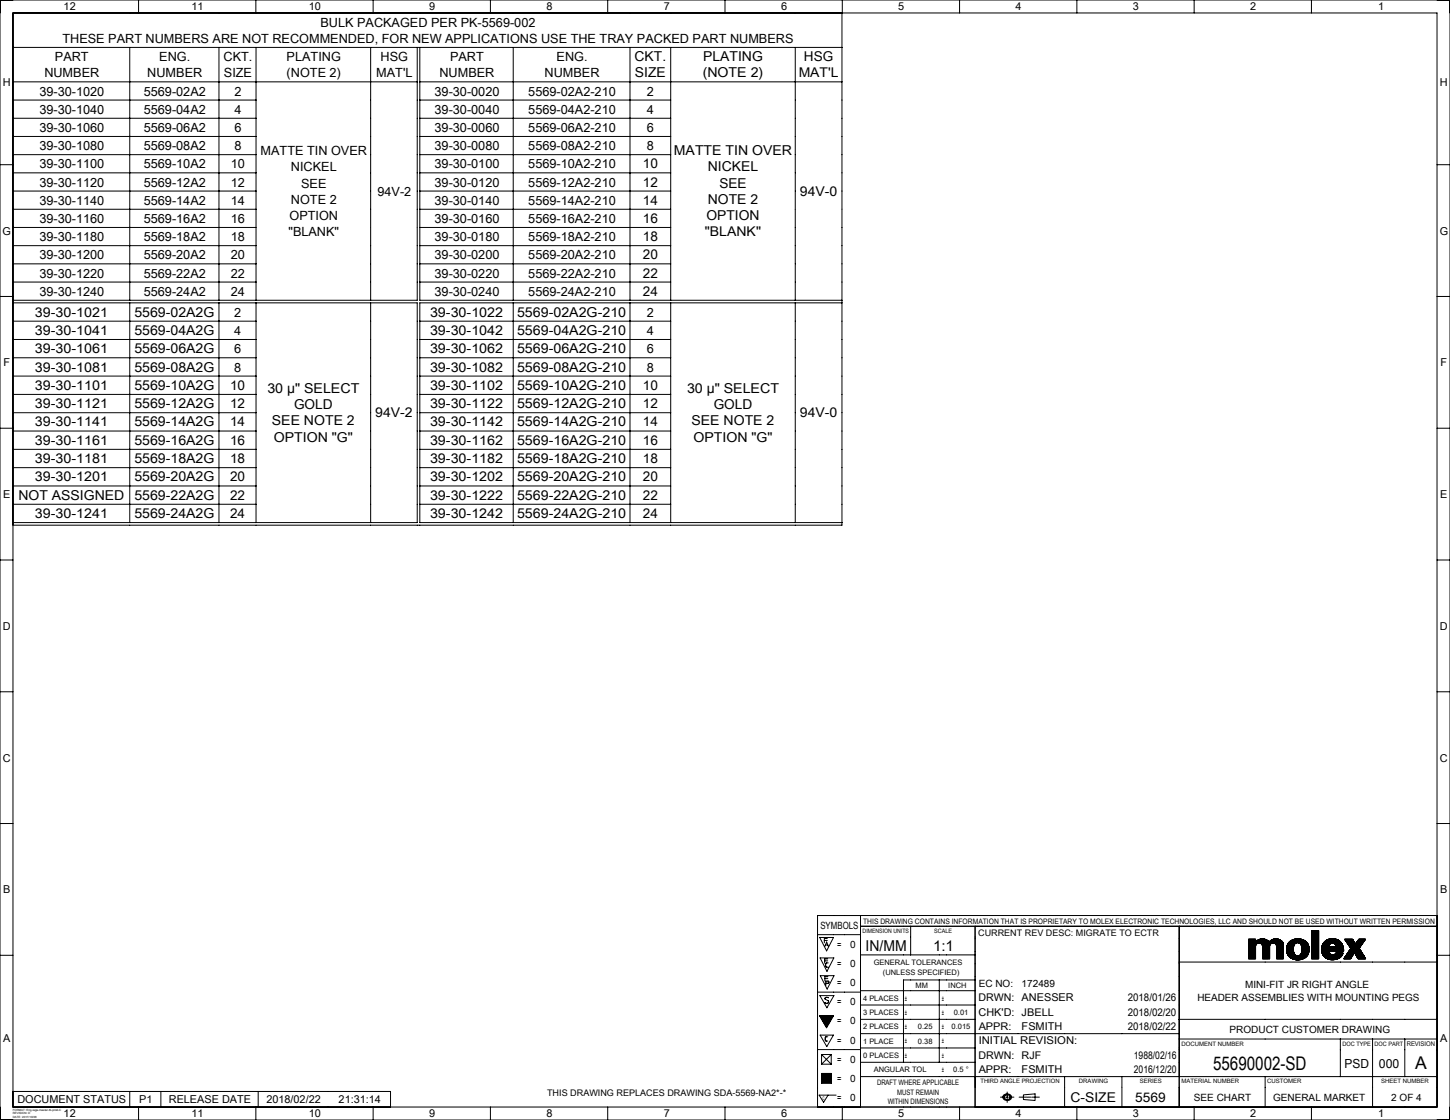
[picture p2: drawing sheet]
<svg xmlns="http://www.w3.org/2000/svg" width="559mm" height="432mm" viewBox="0 0 559 432" stroke-linecap="round" stroke-linejoin="round" font-family="sans-serif">
<g fill="none" stroke="#000" stroke-width=".39">
<path d="M0 0h558.8v431.8h-558.8zM5 5h548.8v421.8h-548.8zM5 18.3h319.5M50 18.3v97.5M53.4 0v5M84.4 18.3v97.5M98.6 0v5M98.7 18.3v97.5M142.8 18.3v97.5M143.8 0v5M160.8 18.3v97.5h-155.8M161.8 18.3v97.5h162.7"/>
<path d="M189 0v5M197.8 18.3v97.5M234.2 0v5M242.8 18.3v97.5M258.5 18.3v97.5M279.4 0v5M306.5 18.3v97.5M324.5 5v197.5h-319.5M324.6 0v5M369.8 0v5M415 0v5M460.2 0v5"/>
<path d="M505.4 0v5M5 31.6h155.8M5 38.6h93.7M161.8 31.6h162.7M161.8 38.6h96.7M5 45.6h93.7M5 52.6h93.7M5 59.6h93.7M161.8 45.6h96.7M161.8 52.6h96.7M161.8 59.6h96.7M0 63.5h5"/>
<path d="M5 66.6h93.7M5 73.7h93.7M161.8 66.6h96.7M161.8 73.7h96.7M553.8 63.5h5M5 87.7h93.7M5 94.7h93.7M5 80.7h93.7M161.8 87.7h96.7M161.8 94.7h96.7M161.8 80.7h96.7M0 114.3h5"/>
<path d="M5 116.8h155.8v84.7h-155.8M5 101.7h93.7M5 108.7h93.7M50 116.8v84.7M84.4 116.8v84.7M98.7 116.8v84.7M142.8 116.8v84.7M161.8 101.7h96.7M161.8 108.7h96.7M197.8 116.8v84.7M242.8 116.8v84.7M258.5 116.8v84.7"/>
<path d="M306.5 116.8v84.7M324.5 116.8h-162.7v84.7h162.7M553.8 114.3h5M5 123.8h93.7M5 130.9h93.7M5 137.9h93.7M161.8 123.8h96.7M161.8 130.9h96.7M161.8 137.9h96.7M5 145h93.7M5 152.1h93.7M5 159.1h93.7"/>
<path d="M161.8 145h96.7M161.8 152.1h96.7M161.8 159.1h96.7M0 165.1h5M5 166.2h93.7M5 173.2h93.7M161.8 166.2h96.7M161.8 173.2h96.7M553.8 165.1h5M5 180.3h93.7M5 187.4h93.7M5 194.4h93.7"/>
<path d="M161.8 180.3h96.7M161.8 187.4h96.7M161.8 194.4h96.7M0 215.9h5M553.8 215.9h5M0 266.7h5M553.8 266.7h5M0 317.5h5M553.8 317.5h5M331.6 353v73.8M331.6 357.1h222.2M350.9 357.1v11.1"/>
<path d="M375.8 357.1v69.7M454.4 357.1v69.7M505.4 358.8h2.8v10.8h-2.8zM505.6 358.8l-.2 .2M505.7 358.8l-.3 .3M505.8 358.8l-.4 .4M506 358.8l-.6 .6M506.1 358.8l-.7 .7M506.2 358.8l-.8 .8M506.3 358.8l-.9 .9M506.5 358.8l-1.1 1.1M506.6 358.8l-1.2 1.2"/>
<path d="M506.8 358.8l-1.4 1.4M506.9 358.8l-1.5 1.5M507.1 358.8l-1.7 1.7M507.2 358.8l-1.8 1.8M507.3 358.8l-1.9 1.9M507.5 358.8l-2.1 2.1M507.6 358.8l-2.2 2.2M507.7 358.8l-2.3 2.3M507.9 358.8l-2.5 2.5M508 358.8l-2.6 2.6M508.1 358.8l-2.7 2.7M508.2 359.9l-2.8 2.9"/>
<path d="M508.2 359.8l-2.8 2.8M508.2 359.7l-2.8 2.8M508.2 359.5l-2.8 2.9M508.2 359.4l-2.8 2.8M508.2 359.3l-2.8 2.8M508.2 359.2l-2.8 2.8M508.2 359l-2.8 2.8M508.2 358.9l-2.8 2.8M553.8 353h-238.7v73.8M0 368.3h5M315.1 360.4h16.5M315.9 361.4h5.3l-2.6 5.2z"/>
<path d="M316 369.3h5.3l-2.6 5.2zM316.1 376.2h5.3l-2.6 5.1zM317.7 362.6h1.1M317.8 370.5h1.2M317.9 377.3h1.1M317.9 364.8l.7-1.6 .6 1.6M318.1 364.3h.9M318.3 379.1h.8a.42 .42 0 0 0 .3-.4 .42 .42 0 0 0-.3-.5h-.8v1.7M318.8 361.8h-1.1v1.7M319 369.7h-1.2v1.7M319 376.6h-1.1v1.6M319.2 371.2l-.7 .1-.3 .4 .1 1 .9 .2"/>
<path d="M331.6 368.2h44.2M362 377.8v31.8M375.8 377.8h-27.6v31.8M454.4 370.9h99.4M481.2 369.6h2.7M481.3 362.1l-.1 .1M481.5 362.1l-.3 .3M481.6 362.1l-.4 .4M481.7 362.1l-.5 .5M481.9 362.1l-.7 .7M482 362.1l-.8 .8M482.1 362.1l-.9 1"/>
<path d="M482.2 362.1l-1 1.1M482.4 362.1l-1.2 1.3M482.5 362.1l-1.3 1.4M482.6 362.1l-1.4 1.5M482.8 362.1l-1.6 1.6M482.9 362.1l-1.7 1.8M483.1 362.1l-1.9 1.9M483.2 362.1l-2 2M483.4 362.1l-2.2 2.2M483.5 362.1l-2.3 2.3M483.6 362.1l-2.4 2.4M483.7 362.1l-2.5 2.6"/>
<path d="M483.9 364.9a1.34 1.34 0 0 1 1.3-1.3 1.34 1.34 0 0 1 1.4 1.3v4.7M483.9 369.6h-.1M483.9 369.4l-.3 .2M483.9 369.3l-.4 .3M483.9 369.2l-.5 .4M483.9 369l-.7 .6M483.9 368.9l-.8 .7M483.9 368.7l-.9 .9M483.9 368.6l-1 1M483.9 368.4l-1.2 1.2M483.9 368.3l-1.3 1.3M483.9 368.2l-1.5 1.4"/>
<path d="M483.9 368.1l-1.6 1.5M483.9 367.9l-1.8 1.7M483.9 367.8l-1.9 1.8M483.9 367.7l-2 1.9M483.9 367.5l-2.2 2.1M483.9 367.4l-2.3 2.2M483.9 367.2l-2.4 2.4M483.9 367.1l-2.5 2.5M483.9 366.9l-2.7 2.7M483.9 366.8l-2.7 2.8M483.9 366.7l-2.7 2.8M483.9 366.5l-2.7 2.8"/>
<path d="M483.9 366.4l-2.7 2.8M483.9 366.3l-2.7 2.7M483.9 366.2l-2.7 2.7M483.9 366l-2.7 2.8M483.9 365.9l-2.7 2.7M483.9 365.7l-2.7 2.8M483.9 365.6l-2.7 2.8M483.9 365.4l-2.7 2.9M483.9 365.3l-2.7 2.8M483.9 365.2l-2.7 2.8M483.9 365l-2.7 2.8M483.9 364.9l-2.7 2.8"/>
<path d="M483.9 364.9v4.7M483.9 362.1v1.1a3.4 3.4 0 0 1 5.2 0 3.2 3.2 0 0 1 5.5 .9M483.9 363l-2.7 2.8M483.9 362.9l-2.7 2.7M483.9 362.7l-2.7 2.8M483.9 362.6l-2.7 2.8M483.9 362.4l-2.7 2.8M483.9 362.3l-2.7 2.8M483.9 362.2l-2.7 2.8M483.9 362.1l-2.7 2.7M483.9 362.1h-2.7v7.5M483.9 364.8l-2.7 2.7"/>
<path d="M483.9 364.6l-2.7 2.8M484 364.4l-2.8 2.9M484.1 364.1l-2.9 3M484.5 362.6l-3.3 3.3M484.8 362.4l-3.6 3.6M485.1 362.3l-3.9 3.9M485.4 362.2l-4.2 4.1M485.5 362.1l-4.3 4.4M485.7 362.1l-4.5 4.5M485.9 362l-4.7 4.8M486.1 362l-4.9 4.9M486.1 363.9l1.8-1.6-1.7 1.7"/>
<path d="M486.2 362l-5 5M486.3 362l-1.9 1.8M486.5 362l-1.8 1.7M486.6 362l-1.6 1.6M486.7 362l-1.6 1.6M486.9 362l-1.7 1.6M487 362l-1.7 1.6M487.1 362l-1.6 1.6M487.2 362l-1.6 1.6M487.4 362.1l-1.7 1.5M487.5 362.1l-1.7 1.6M487.5 362.1l-1.6 1.6"/>
<path d="M487.6 362.2l-1.6 1.6M487.8 362.2l-1.8 1.6M488 362.3l-1.7 1.8M488.1 362.4l-1.8 1.8M488.2 362.4l-1.8 1.8M488.3 362.5l-1.9 1.8M488.4 362.5l-1.9 2M488.5 362.6l-2 1.9M488.5 362.6l-2 2M488.6 362.7l-2.1 2M488.7 362.8l-2.1 2.1M488.8 362.8l-2.2 2.2"/>
<path d="M488.8 362.9l-2.2 2.3M488.9 363l-2.3 2.3M489 363l-2.4 2.5M489 363.1l-2.4 2.5M489.3 364.9a1.34 1.34 0 0 1 1.3-1.3 1.34 1.34 0 0 1 1.4 1.3v4.7h2.6M489.3 369l-.6 .6M489.3 368.9l-.7 .7M489.3 368.8l-.9 .8M489.3 368.6l-1 1M489.3 368.5l-1.2 1.1M489.3 368.3l-1.3 1.3M489.3 368.2l-1.4 1.4"/>
<path d="M489.3 368.1l-1.5 1.5M489.3 367.9l-1.7 1.7M489.3 367.8l-1.8 1.8M489.3 367.7l-1.9 1.9M489.3 367.5l-2.1 2.1M489.3 367.4l-2.2 2.2M489.3 367.3l-2.4 2.3M489.3 367.2l-2.5 2.4M489.3 367l-2.7 2.6M489.3 366.9l-2.7 2.7M489.3 366.7l-2.7 2.8M489.3 366.6l-2.7 2.8"/>
<path d="M489.3 366.4l-2.7 2.9M489.3 366.3l-2.7 2.8M489.3 366.2l-2.7 2.8M489.3 366l-2.7 2.9M489.3 365.9l-2.7 2.8M489.3 365.8l-2.7 2.8M489.3 365.7l-2.7 2.7M489.3 365.5l-2.7 2.8M489.3 365.4l-2.7 2.7M489.3 365.2l-2.7 2.8M489.3 365.1l-2.7 2.8M489.3 364.9l-2.7 2.8"/>
<path d="M489.3 369.6h.1M489.3 369.4l-.2 .2M489.3 369.3l-.3 .3M489.3 369.2l-.5 .4M489.3 364.9v4.7h-2.7M489.3 364.8l-2.7 2.8M489.3 364.7l-2.7 2.8M489.4 364.4l-2.8 3M489.5 362.8l-2.9 2.9M489.5 364.2l-2.9 3M490 362.4l-3.4 3.5M490.3 362.3l-3.7 3.7"/>
<path d="M490.5 362.2l-3.9 3.9M490.7 362.1l-4.1 4.1M490.9 362.1l-4.3 4.3M491.1 362l-4.5 4.5M491.2 362l-4.6 4.7M491.4 362l-4.8 4.8M491.5 362l-4.9 5M491.7 362l-5.1 5.1M491.8 362l-1.9 1.7M491.9 362l-1.7 1.6M492 365l2.1-2.1-2.1 2.2M492.1 362l-1.7 1.6"/>
<path d="M492.2 362l-1.7 1.6M492.3 362l-1.6 1.6M492.4 362l-1.6 1.6M492.5 362.1l-1.6 1.5M492.6 362.1l-1.5 1.5 1.7-1.5M492.8 362.2l-1.6 1.5M492.9 362.2l-1.6 1.5M493 362.2l-1.6 1.6M493.1 362.3l-1.6 1.5M493.2 362.3l-1.6 1.6M493.3 362.4l-1.7 1.6M493.4 362.4l-1.7 1.7"/>
<path d="M493.5 362.5l-1.7 1.7M493.6 362.5l-1.8 1.8M493.6 362.6l-1.7 1.7M493.7 362.6l-1.8 1.9M493.8 362.7l-1.9 1.9M493.9 362.7l-1.9 2M493.9 362.8l-1.9 2M494.1 363l-2.1 2.2M494.2 363l-2.2 2.4M494.3 363.1l-2.3 2.4M494.3 363.2l-2.3 2.4M494.4 363.3l-2.4 2.4"/>
<path d="M494.4 363.4l-2.4 2.5M494.5 363.5l-2.5 2.5M494.5 363.6l-2.5 2.5M494.5 363.7l-2.5 2.6M494.5 363.8l-2.5 2.6M494.6 363.9l-2.6 2.7M494.6 364l-2.6 2.7M494.6 369.6h-.1M494.6 369.5l-.2 .1M494.6 369.3l-.3 .3M494.6 369.2l-.4 .4M494.6 369l-.6 .6"/>
<path d="M494.6 368.9l-.7 .7M494.6 368.8l-.8 .8M494.6 368.6l-1 1M494.6 368.5l-1.1 1.1M494.6 368.4l-1.3 1.2M494.6 368.3l-1.4 1.3M494.6 368.1l-1.6 1.5M494.6 368l-1.7 1.6M494.6 367.8l-1.8 1.8M494.6 367.7l-2 1.9M494.6 367.5l-2.1 2.1M494.6 367.4l-2.2 2.2"/>
<path d="M494.6 367.3l-2.3 2.3M494.6 367.1l-2.5 2.5M494.6 366.9l-2.6 2.7 2.6-2.6M494.6 366.8l-2.6 2.6M494.6 366.6l-2.6 2.7M494.6 366.5l-2.6 2.6M494.6 366.4l-2.6 2.6M494.6 366.2l-2.6 2.7M494.6 366.1l-2.6 2.6M494.6 365.9l-2.6 2.7M494.6 365.8l-2.6 2.7M494.6 365.6l-2.6 2.8"/>
<path d="M494.6 365.5l-2.6 2.7M494.6 365.4l-2.6 2.7M494.6 365.3l-2.6 2.6M494.6 365.1l-2.6 2.7M494.6 365l-2.6 2.6M494.6 364.9l-2.6 2.6M494.6 364.7l-2.6 2.7M494.6 364.6l-2.6 2.6M494.6 364.4l-2.6 2.7M494.6 364.3l-2.6 2.7M494.6 364.1l-2.6 2.8M494.6 364.1v5.5"/>
<path d="M496.3 363.8a4.2 4.2 0 0 0 .5 5 4.2 4.2 0 0 0 4.8 1.1l1.4-.7M497 369l1.7-1.5-1.6 1.6M497.1 362.9l-.5 .6M497.5 362.7l-1.1 1.1M497.9 362.5l-1.7 1.7M498.1 362.4l-2 2M498.3 362.3l-2.3 2.2M498.4 365.9l-2.1 2.2M498.4 366l-2 2.3 2-2.1M498.4 365.7l-2.1 2.3M498.4 366.3l-1.9 2.1 2-2M498.4 365.6l-2.2 2.3"/>
<path d="M498.5 365.5l-2.3 2.3M498.5 366.5l-2 2M498.5 362.2l-2.5 2.5M498.5 366.6l-1.9 2M498.5 365.3l-2.4 2.4M498.5 366.8l-1.8 1.9M498.5 365.1l-2.4 2.5M498.5 366.9l-1.8 1.8M498.5 365l-2.5 2.5M498.5 367l-1.7 1.8M498.6 367.1l-1.8 1.7M498.6 364.8l-2.6 2.6"/>
<path d="M498.6 367.2l-1.7 1.7M498.6 367.3l-1.6 1.7M498.7 364.5l-2.7 2.8M498.7 364.4a3.3 3.3 0 0 0 1 4.1l1.2-.2 .6-.8M498.7 364.4a1.47 1.47 0 0 1 1.4-1 1.47 1.47 0 0 1 1.4 1M498.7 364.4l-2.8 2.8M498.7 362.1l-2.8 2.9M498.7 367.6l-1.4 1.6 1.5-1.5M498.8 367.8l-1.4 1.5M498.9 364.1l-3 3M498.9 362.1l-3 3M498.9 367.9l-1.4 1.4"/>
<path d="M499 368l-1.5 1.4M499 368l-1.4 1.4M499.1 362.1l-3.3 3.2M499.1 368.1l-1.4 1.4M499.2 368.2l-1.4 1.3M499.3 368.3l-1.4 1.3M499.3 362l-3.5 3.5M499.4 368.3l-1.4 1.3M499.4 362l-3.6 3.6M499.5 368.4l-1.4 1.3M499.5 368.4l-1.3 1.3M499.6 362l-3.8 3.7"/>
<path d="M499.6 368.4l-1.3 1.3M499.7 362l-3.9 3.9M499.8 368.5l-1.4 1.3M499.9 368.5l-1.4 1.3M499.9 362l-4.1 4M500 368.5l-1.4 1.3M500 361.9l-4.2 4.3M500.1 368.5l-1.4 1.4M500.1 361.9l-4.3 4.4M500.2 361.9l-4.4 4.5M500.3 368.5l-1.5 1.4M500.4 361.9l-4.6 4.7"/>
<path d="M500.4 368.5l-1.5 1.4M500.5 362l-4.7 4.7M500.6 368.4l-1.6 1.5M500.6 362l-4.8 4.8M500.8 362l-4.9 4.9M500.9 362l-5 5M501 368.2l-1.9 1.8M501 362l-1.7 1.7M501.1 362l-1.6 1.5M501.3 362.1l-1.6 1.4M501.4 362.1l-1.5 1.3M501.5 362.1l-1.4 1.3"/>
<path d="M501.5 364.4l.3 1.6-.3 1.5M501.5 364.4l1.6-1.5-1.6 1.6M501.6 362.1l-1.4 1.3M501.7 366.8l2.5-2.5-2.5 2.6M501.7 362.2l-1.4 1.3M501.7 365.4l2-2-2 2.1M501.7 366.3l2.4-2.3-2.4 2.5M501.8 362.2l-1.4 1.3M501.9 362.2l-1.4 1.3M502 362.3l-1.4 1.2M502.1 362.3l-1.3 1.3M502.2 362.3l-1.4 1.3"/>
<path d="M502.3 362.4l-1.4 1.3M502.4 362.4l-1.4 1.3M502.5 362.5l-1.4 1.3M502.5 362.5l-1.3 1.4M502.7 362.6l-1.5 1.4M502.7 362.6l-1.4 1.5M502.8 362.7l-1.4 1.5 1.5-1.5M503 362.8l-1.6 1.5M503 362.8a4.9 4.9 0 0 0-6.7 1M503 362.8l1 1M503.2 362.9l-1.7 1.7M503.3 363l-1.7 1.7"/>
<path d="M503.4 363.1l-1.8 1.7M503.4 363.1l-1.8 1.8M503.5 363.1l-1.8 2M503.6 363.2l-1.9 2M503.6 363.3l-1.9 2M503.8 363.5l-2.1 2.1M503.8 363.6l-2 2.2M503.9 368.4l-.9 .8M503.9 363.7l-2.1 2.2M503.9 363.8l-2.1 2.3M504 363.8a4.3 4.3 0 0 1-1 5.4M504 363.9l-2.2 2.3"/>
<path d="M504.1 368l-1.5 1.5M504.1 364.2l-2.4 2.4M504.2 367.8l-1.9 1.8M504.2 364.4l-2.6 2.8M504.3 367.6l-2.2 2.1M504.3 364.5l-2.8 2.9M504.3 364.6l-2.8 2.9M504.3 367.3l-2.4 2.5M504.3 364.7l-3 3.2M504.4 364.9l-5.1 5.1M504.4 367.1l-2.7 2.8M504.4 365l-5 5"/>
<path d="M504.4 367l-2.9 2.9M504.4 365.1l-4.9 4.9M504.5 365.2l-4.9 4.8M504.5 366.8l-3.2 3.1M504.5 365.3l-4.8 4.8M504.5 366.6l-3.4 3.4M504.5 365.4l-4.7 4.7M504.5 365.5l-4.5 4.6M504.5 366.5l-3.5 3.5M504.5 365.6l-4.4 4.5M504.5 366.4l-3.7 3.6M504.5 366.2l-3.8 3.8"/>
<path d="M504.5 365.8l-4.2 4.3M504.5 365.9l-4.1 4.2M504.5 366l-4 4.1M508.2 362.6l-2.8 2.8M508.2 362.4l-2.8 2.8M508.2 362.3l-2.8 2.8M508.2 362.1l-2.8 2.8M508.2 362l-2.8 2.8M508.2 361.8l-2.8 2.8M508.2 361.7l-2.8 2.8M508.2 361.6l-2.8 2.8M508.2 361.4l-2.8 2.9"/>
<path d="M508.2 361.3l-2.8 2.8M508.2 361.2l-2.8 2.8M508.2 361l-2.8 2.9M508.2 360.9l-2.8 2.8M508.2 360.8l-2.8 2.8M508.2 360.7l-2.8 2.7M508.2 360.5l-2.8 2.8M508.2 360.4l-2.8 2.7M508.2 360.2l-2.8 2.8M508.2 360.1l-2.8 2.8M508.2 369.5l-.1 .1M508.2 369.3l-.3 .3"/>
<path d="M508.2 369.2l-.4 .4M508.2 369.1l-.6 .5M508.2 369l-.7 .6M508.2 368.8l-.9 .8M508.2 368.7l-1 .9M508.2 368.6l-1.1 1M508.2 368.4l-1.3 1.2M508.2 368.3l-1.4 1.3M508.2 368.1l-1.5 1.5M508.2 368l-1.6 1.6M508.2 367.8l-1.8 1.8M508.2 367.7l-1.9 1.9"/>
<path d="M508.2 367.6l-2 2M508.2 367.4l-2.2 2.2M508.2 367.3l-2.3 2.3M508.2 367.2l-2.5 2.4M508.2 367.1l-2.6 2.5M508.2 366.8l-2.8 2.8 2.8-2.7M508.2 366.6l-2.8 2.8M508.2 366.5l-2.8 2.8M508.2 366.3l-2.8 2.9M508.2 366.2l-2.8 2.8M508.2 366.1l-2.8 2.8M508.2 365.9l-2.8 2.9"/>
<path d="M508.2 365.8l-2.8 2.8M508.2 365.7l-2.8 2.8M508.2 365.6l-2.8 2.8M508.2 365.4l-2.8 2.8M508.2 365.3l-2.8 2.8M508.2 365.1l-2.8 2.8M508.2 365l-2.8 2.8M508.2 364.8l-2.8 2.9M508.2 364.7l-2.8 2.8M508.2 364.6l-2.8 2.8M508.2 364.4l-2.8 2.9M508.2 364.3l-2.8 2.8"/>
<path d="M508.2 364.2l-2.8 2.8M508.2 364.1l-2.8 2.8M508.2 363.9l-2.8 2.8M508.2 363.8l-2.8 2.8M508.2 363.6l-2.8 2.8M508.2 363.5l-2.8 2.8M508.2 363.3l-2.8 2.8M508.2 363.2l-2.8 2.8M508.2 363.1l-2.8 2.8M508.2 362.9l-2.8 2.9M508.2 362.8l-2.8 2.8M508.2 362.7l-2.8 2.8"/>
<path d="M509.3 366.5l.5 1.6M511.2 362.5l-1.3 1.3M511.5 362.3l-1.8 1.8M511.7 362.2l-2.1 2.1M511.9 362.2l-2.3 2.3M512.1 362.1l-2.6 2.6M512.2 365l-2.6 2.6M512.2 364.8l-2.7 2.7M512.2 366.8l-1.8 2 1.8-1.8M512.2 364.6l-2.7 2.8M512.3 365.1l-2.7 2.6M512.3 367.1l-1.9 1.8"/>
<path d="M512.3 364.5l-2.8 2.8M512.3 367.1l-1.8 1.9M512.3 362l-2.9 2.9M512.3 367.2l-1.8 1.8M512.4 365.1l-2.8 2.7M512.4 367.4l-1.8 1.7M512.5 367.5l-1.7 1.7M512.5 362l-3.1 3.1M512.5 365.1l-2.8 2.8M512.6 364a1.34 1.34 0 0 1 1.5-.3 1.34 1.34 0 0 1 .8 1.4h-2.7zM512.6 367.7l-1.7 1.6M512.7 365.1l-3 2.9"/>
<path d="M512.7 362l-3.4 3.3M512.7 367.8l-1.7 1.6M512.8 367.8l-1.7 1.6M512.8 365.1l-3 3M512.8 361.9l-3.5 3.6M512.9 367.9l-1.7 1.6M512.9 365.1l-3.1 3.1M512.9 367.9l-1.6 1.6M513 361.9l-3.7 3.7M513 368l-1.6 1.6M513.1 365.1l-3.2 3.2M513.1 361.9l-3.8 3.8"/>
<path d="M513.1 368l-1.6 1.6M513.2 365.1l-3.3 3.2M513.2 368.1l-1.6 1.6M513.2 366.6l3.5-3.3-3.4 3.3M513.3 361.9l-4 4M513.3 368.1l-1.7 1.6M513.3 365.1l-3.3 3.3M513.4 361.9l-4.1 4.1M513.5 368.1l-1.8 1.6M513.5 365.1l-3.4 3.4M513.5 361.9l-4.2 4.2M513.6 368.1l-1.7 1.7"/>
<path d="M513.6 365.1l-3.4 3.5 3.5-3.5M513.6 361.9l-4.3 4.4M513.7 368.1l-1.7 1.7M513.8 368.1l-1.8 1.7M513.8 361.9l-4.5 4.5M513.9 365.1l-3.7 3.6M513.9 361.9l-4.6 4.6M514 361.9l-4.7 4.7M514 368.1l-1.9 1.8M514 365.1l-1.6 1.5M514.2 365.1l-1.6 1.5M514.2 361.9l-4.9 4.9"/>
<path d="M514.2 368l-1.9 1.9M514.3 365.1l-1.6 1.5M514.3 362l-4.9 4.9M514.4 362l-5 5M514.4 365.1l-1.6 1.5M514.5 362l-5.1 5.1M514.6 365.1l-1.7 1.5M514.6 362l-5.2 5.2M514.7 365.1l-1.6 1.5M514.7 362.1l-1.6 1.6M514.8 367.5h2.8M514.8 367.5h-.1"/>
<path d="M514.8 362.1l-1.6 1.5M514.9 364.6l1.6-1.5-1.6 1.7M514.9 362.1l1.3 .7 1 1.1M514.9 362.1a4.1 4.1 0 0 0-5.6 4.4M514.9 367.5l-2.5 2.4M514.9 362.1l-1.5 1.5M515.1 362.2l-1.6 1.4M515.1 367.5l-2.6 2.4M515.1 362.2l-1.4 1.4M515.2 367.5l-2.6 2.5M515.2 362.2l-1.4 1.4M515.3 367.5l-2.6 2.5"/>
<path d="M515.4 362.3l-1.5 1.3M515.4 367.5l-2.6 2.5M515.4 362.3l-1.4 1.4M515.5 362.3l-1.4 1.4M515.6 362.4l-1.4 1.4M515.6 367.5l-2.6 2.5M515.7 362.4l-1.4 1.4M515.7 367.5l-2.6 2.5M515.8 362.5l-1.4 1.4 1.5-1.4M515.9 367.5l-2.7 2.5M516 367.5l-2.6 2.5M516.1 362.7l-1.5 1.4"/>
<path d="M516.1 362.7l-1.4 1.5M516.2 367.5l-2.7 2.5M516.2 362.8l-1.5 1.5M516.3 367.5l-2.6 2.5M516.3 362.8l-1.5 1.6M516.4 362.9l-1.6 1.6M516.4 367.5l-2.6 2.5M516.6 367.5l-2.7 2.5M516.6 363.1l-1.7 1.8M516.7 367.5l-2.6 2.5M516.8 363.3l-3.3 3.3M516.8 367.5l-2.6 2.5"/>
<path d="M516.9 363.4l-3.3 3.2M516.9 363.5l-3.1 3.1M516.9 367.5l-2.5 2.5M517 363.6l-3.1 3M517 363.7l-2.9 2.9M517.1 363.7l-2.9 2.9M517.1 367.5l-2.6 2.4M517.1 363.8l-2.8 2.8M517.2 363.9l-2.8 2.7M517.2 368.4l-.9 .9M517.2 363.9l.6 2.7h-5.6a1.38 1.38 0 0 0 1 1.5 1.38 1.38 0 0 0 1.6-.6M517.2 364l-2.6 2.6"/>
<path d="M517.2 367.5l-2.5 2.4M517.3 364.1l-2.6 2.5M517.3 364.2l-2.5 2.4M517.4 367.5l-2.5 2.4M517.4 364.3l-2.4 2.3M517.4 368l-1.5 1.5M517.4 364.4l-2.3 2.2M517.4 364.5l-2.1 2.1M517.5 364.5l-2.1 2.1M517.5 367.8l-1.8 1.8M517.5 367.5l-2.4 2.3M517.5 364.7l-1.9 1.9"/>
<path d="M517.5 367.6l-2 2.1M517.5 364.8l-1.8 1.8M517.6 364.9l-1.8 1.7M517.6 367.5l-2.4 2.3M517.6 367.5a4.5 4.5 0 0 1-7.5 1.1l-.3-.5M517.6 365l-1.6 1.6M517.6 365.1l-1.5 1.5M517.7 365.2l-1.5 1.4M517.7 365.3l-1.4 1.3M517.7 365.4l-1.2 1.2M517.7 365.5l-1.1 1.1M517.8 365.6l-1.1 1"/>
<path d="M517.8 365.7l-.9 .9M517.8 365.9l-.8 .7M517.8 366l-.6 .6M517.8 366.1l-.5 .5M517.8 366.3l-.3 .3M517.8 366.4l-.2 .2M517.8 366.5l-.1 .1M517.9 369.6h2.6l1.5-2.4 1.4 2.4M518.2 362.1h3M518.2 362.1l2.4 3.5M518.3 362.1l-.1 .1M518.5 362.1l-.1 .3 .2-.3"/>
<path d="M518.7 362.1l-.3 .3M518.9 362.1l-.4 .4M519 362.1l-.5 .5M519.2 362.1l-.6 .7 .7-.7M519.5 362.1l-.8 .8M519.6 362.1l-.8 .8M519.7 362.1l-.9 .9M519.8 362.1l-.9 1M520 362.1l-1.1 1.1M520 364.8l1.8-1.7-1.7 1.8M520.1 362.1l-1.1 1.2M520.2 362.1l-1.2 1.2"/>
<path d="M520.4 362.1l-1.3 1.3M520.5 365.4l1.7-1.7-1.7 1.8M520.5 362.1l-1.4 1.4M520.6 365.6l-2.7 4M520.6 369.5l-.1 .1M520.7 362.1l-1.5 1.5M520.8 362.1l-1.6 1.6M520.9 369l-.6 .6M521 362.1l-1.7 1.7M521.1 368.7l-.9 .9M521.1 362.1l-1.7 1.7M521.2 362.1l-1.8 1.8"/>
<path d="M521.2 362.1l1.2 1.9 1.3-1.9h2.5M521.2 362.1l-1.7 1.9M521.3 368.4l-1.3 1.2M521.3 362.2l-1.8 1.9M521.4 362.3l-1.7 2M521.5 368.1l-1.6 1.5M521.5 362.6l-1.7 1.8M521.6 362.7l-1.8 1.8M521.6 362.7l-1.7 1.8M521.6 362.8l-1.7 1.9M521.7 362.9l-1.7 1.8M521.8 367.6l-2.1 2"/>
<path d="M521.9 363.1l-1.8 1.9M521.9 363.3l-1.7 1.7M522 363.3l-1.8 1.8M522 363.4l-1.7 1.8M522.1 363.5l-1.7 1.8M522.1 363.6l-1.7 1.8M522.3 363.8l-1.8 1.9M523.3 369.4l1.8-1.7-1.8 1.8M523.8 362.1l-.4 .4M523.9 365.7l-1.8 1.8M523.9 365.5l-1.8 1.9M523.9 365.8l-1.7 1.8"/>
<path d="M524 362.1l-1.1 1M524 365.8l-1.8 1.8M524 365.9l-1.7 1.8M524.1 366l-1.8 1.8M524.1 362.1l-1.4 1.4M524.1 366.1l-1.7 1.8M524.2 366.2l-1.7 1.9 1.7-1.8M524.2 365.1l-4.6 4.5M524.2 362.1l-3.9 3.9M524.3 366.3l-1.8 1.9M524.3 366.4l-1.7 1.8M524.4 366.5l-1.8 1.8"/>
<path d="M524.4 362.1l-4.5 4.5M524.4 366.6l-1.7 1.8M524.5 364.7l-5 4.9M524.5 366.7l-1.8 1.8M524.5 362.1l-4.8 4.8M524.5 366.8l-1.7 1.8M524.6 366.8l-1.8 1.9M524.6 362.1l-5.2 5.2M524.6 366.9l-1.7 1.9M524.7 367l-1.8 1.8M524.7 362.1l-5.5 5.6M524.7 367.1l-1.7 1.8"/>
<path d="M524.8 367.2l-1.8 1.8M524.8 367.3l-1.7 1.8M524.9 364.1l-5.6 5.5M524.9 367.3l-1.8 1.9M524.9 362.1l-6.1 6.1M524.9 367.4l-1.7 1.9M525 367.5l-1.8 1.9M525 362.1l-6.4 6.5M525.1 369.6l.8-.7-.7 .7M525.1 367.8l-1.7 1.8M525.2 362.1l-6.9 6.8M525.2 363.7l-6 5.9"/>
<path d="M525.2 367.9l-1.7 1.7M525.3 367.9l-1.7 1.7M525.3 362.1l-7.2 7.2M525.3 368l-1.6 1.6M525.4 369.6l.6-.5-.5 .5M525.4 368.1l-1.5 1.5M525.4 368.2l-1.4 1.4M525.4 363.3l-6.3 6.3M525.5 362.1l-7.6 7.5M525.5 368.3l-1.4 1.3M525.5 368.4l-1.3 1.2M525.6 362.1l-7.6 7.5"/>
<path d="M525.6 368.5l-1.2 1.1M525.6 368.5l-1.1 1.1M525.7 368.6l-1.1 1M525.7 362.1l-7.6 7.5M525.7 362.9l-6.7 6.7M525.7 368.7l-.9 .9M525.8 368.8l-.9 .8M525.9 362.1l-7.7 7.5M526 362.1l-7.6 7.5M526 369.2l-.4 .4M526.1 369.3l-.4 .3M526.1 362.1l-7.6 7.5"/>
<path d="M526.1 362.3l-7.3 7.3M526.1 369.4l-.2 .2M526.2 369.5l-.2 .1M526.2 362.1l-7.5 7.5M526.2 369.5l-.1 .1M526.2 362.1l-2.4 3.5 2.5 4h-2.9M553.8 368.3h5M315.1 382.5h16.5M315.9 391.6h5.3l-2.7 4.6zM316 383.8h5.4l-2.7 4.7zM316.1 391.6l-.2 .1M316.1 399.1h5.1l-2.6 4.4z"/>
<path d="M316.5 391.6l-.4 .4M316.9 391.6l-.7 .6M317.3 391.6l-.9 .9M317.7 391.6l-1.2 1.2M318.1 391.6l-1.4 1.4M318.5 391.6l-1.7 1.7M318.9 391.6l-1.9 1.9M318.9 395.6l-.5 .5M319 399.7l-.7 .1-.3 .4 .1 1 .9 .2M319.3 384.7a.63 .63 0 0 0-.9-.2 .63 .63 0 0 0-.3 .8l.9 .4a.71 .71 0 0 1 0 1.1 .71 .71 0 0 1-1.1-.3M319.3 391.6l-2.2 2.2M319.4 394.7l-1.1 1.1"/>
<path d="M319.7 391.6l-2.4 2.4M320 393.7l-1.8 1.9M320.1 391.6l-2.7 2.7M320.5 391.6l-2.9 2.9M320.5 392.8l-2.5 2.5M320.9 391.6l-3.2 3.2M321.1 391.8l-3.2 3.3M331.6 393h44.2M331.6 398.5h122.8M331.6 382h44.2M331.6 387.5h44.2M454.4 393h99.4"/>
<path d="M315.1 404.7h16.5M316.6 406.6h3.7M316.6 406.6v3.7M316.6 410.3h3.7M316.6 406.6l3.7 3.7M316.6 415.1h3.8M316.6 413.8h3.8v3.8h-3.8zM316.6 415h3.8M316.6 414.5h3.8M316.6 417.3h3.8M316.6 415.2h3.8M316.6 415.7h3.8"/>
<path d="M316.6 416.7h3.8M316.6 417.5h3.8M316.6 414h3.8M316.6 417.2h3.8M316.6 415.8h3.8M316.6 414.1h3.8M316.6 417h3.8M316.6 415.6h3.8M316.6 414.8h3.8M316.6 416.2h3.8M316.6 415.3h3.8M316.6 414.6h3.8"/>
<path d="M316.6 415.5h3.8M316.6 417.1h3.8M316.6 416.8h3.8M316.6 414.2h3.8M316.6 416.6h3.8M316.6 416.1h3.8M316.6 414.7h3.8M316.6 416h3.8M316.6 416.5h3.8M316.6 416.3h3.8M316.6 414.3h3.8M320.3 406.6v3.7"/>
<path d="M320.3 406.6l-3.7 3.7M331.6 415.1h222.2M331.6 404h44.2M331.6 409.6h44.2M410.3 415.1v11.7M432.4 415.1v11.7M454.4 400.6h99.4M487.6 415.1v11.7M516.5 400.6v14.5M529 400.6v26.2M541.4 400.6v14.5M5 420.8h145.5v6"/>
<path d="M50 420.8v6M53.4 426.8v5M62 420.8v6M98.6 426.8v5M99.5 420.8v6M143.8 426.8v5M189 426.8v5M234.2 426.8v5M279.4 426.8v5M319.1 422.2l-1.7 2.8-1.7-2.8h6.5M324.6 426.8v5M369.8 426.8v5"/>
<path d="M385.5 423h1.9M386.7 422.3l1.2-.6 1.3 .3a1.35 1.35 0 0 1 .2 1.9 1.35 1.35 0 0 1-1.8 .3l-.6-.3a1.14 1.14 0 0 1-.3-1.6zM387.2 422.4l.7-.3 1 .1 .4 .5v.6l-.6 .5h-1.1l-.6-.6zM387.8 423h.7M388.1 421v1.5M388.1 422.8v.4M388.1 423.5v1.5M388.9 423h1.8M392.8 423h2.9M394.4 422.1l4.5-.4v2.6l-4.5-.4zM395.9 423h1.3M397.6 423h2.9"/>
<path d="M415 426.8v5M460.2 426.8v5M505.4 426.8v5"/>
</g>
<text font-size="7.3" x="467.5" y="412.4">55690002-SD</text>
<text font-size="6.8" x="545.4" y="412.3">A</text>
<g font-size="5.8">
<text x="333.6" y="366.8">IN/MM</text>
<text x="359.6" y="366.8">1:1</text>
</g>
<g font-size="5.3">
<text x="244.6" y="23.6">CKT.</text>
<text x="271" y="23.6">PLATING</text>
<text x="244.7" y="29.8">SIZE</text>
<text x="270.8" y="29.8">(NOTE 2)</text>
<text x="259.7" y="59.9">MATTE TIN OVER</text>
<text x="272.8" y="66.1">NICKEL</text>
<text x="272.8" y="78.5">NOTE 2</text>
<text x="272.2" y="84.8">OPTION</text>
<text x="51.8" y="122.1">5569-02A2G</text>
<text x="199.3" y="122.1">5569-02A2G-210</text>
<text x="51.8" y="129.1">5569-04A2G</text>
<text x="199.3" y="129.1">5569-04A2G-210</text>
<text x="51.8" y="136.2">5569-06A2G</text>
<text x="199.3" y="136.2">5569-06A2G-210</text>
<text x="51.8" y="143.2">5569-08A2G</text>
<text x="199.3" y="143.2">5569-08A2G-210</text>
<text x="51.8" y="150.3">5569-10A2G</text>
<text x="103" y="151.6">30 µ&quot; SELECT</text>
<text x="199.3" y="150.3">5569-10A2G-210</text>
<text x="264.8" y="151.6">30 µ&quot; SELECT</text>
<text x="51.8" y="157.4">5569-12A2G</text>
<text x="113.3" y="157.8">GOLD</text>
<text x="199.3" y="157.4">5569-12A2G-210</text>
<text x="275" y="157.8">GOLD</text>
<text x="51.8" y="164.4">5569-14A2G</text>
<text x="104.8" y="164">SEE NOTE 2</text>
<text x="199.3" y="164.4">5569-14A2G-210</text>
<text x="266.5" y="164">SEE NOTE 2</text>
<text x="51.8" y="171.5">5569-16A2G</text>
<text x="105.5" y="170.2">OPTION &quot;G&quot;</text>
<text x="199.3" y="171.5">5569-16A2G-210</text>
<text x="267.2" y="170.2">OPTION &quot;G&quot;</text>
<text x="51.8" y="178.5">5569-18A2G</text>
<text x="199.3" y="178.5">5569-18A2G-210</text>
<text x="51.8" y="185.6">5569-20A2G</text>
<text x="199.3" y="185.6">5569-20A2G-210</text>
<text x="7.1" y="192.7">NOT ASSIGNED</text>
<text x="51.8" y="192.7">5569-22A2G</text>
<text x="199.3" y="192.7">5569-22A2G-210</text>
<text x="51.8" y="199.7">5569-24A2G</text>
<text x="199.3" y="199.7">5569-24A2G-210</text>
</g>
<g font-size="5.2">
<text x="309.8" y="23.6">HSG</text>
<text x="307.8" y="29.8">MAT'L</text>
<text x="247.8" y="64.9">10</text>
<text x="247.8" y="71.9">12</text>
<text x="277.3" y="72.3">SEE</text>
<text x="308.3" y="75.4">94V-0</text>
<text x="247.8" y="78.9">14</text>
<text x="247.8" y="85.9">16</text>
<text x="247.8" y="93">18</text>
<text x="271.7" y="91">&quot;BLANK&quot;</text>
<text x="247.8" y="100">20</text>
<text x="247.8" y="107">22</text>
<text x="247.8" y="114">24</text>
<text x="13.5" y="122">39-30-1021</text>
<text x="165.7" y="122">39-30-1022</text>
<text x="13.5" y="129.1">39-30-1041</text>
<text x="165.7" y="129.1">39-30-1042</text>
<text x="13.5" y="136.2">39-30-1061</text>
<text x="165.7" y="136.2">39-30-1062</text>
<text x="13.5" y="143.2">39-30-1081</text>
<text x="165.7" y="143.2">39-30-1082</text>
<text x="13.5" y="150.3">39-30-1101</text>
<text x="88.7" y="150.3">10</text>
<text x="165.7" y="150.3">39-30-1102</text>
<text x="247.8" y="150.3">10</text>
<text x="13.5" y="157.3">39-30-1121</text>
<text x="88.7" y="157.3">12</text>
<text x="144.6" y="160.9">94V-2</text>
<text x="165.7" y="157.3">39-30-1122</text>
<text x="247.8" y="157.3">12</text>
<text x="308.3" y="160.9">94V-0</text>
<text x="13.5" y="164.4">39-30-1141</text>
<text x="88.7" y="164.4">14</text>
<text x="165.7" y="164.4">39-30-1142</text>
<text x="247.8" y="164.4">14</text>
<text x="13.5" y="171.5">39-30-1161</text>
<text x="88.7" y="171.5">16</text>
<text x="165.7" y="171.5">39-30-1162</text>
<text x="247.8" y="171.5">16</text>
<text x="13.5" y="178.5">39-30-1181</text>
<text x="88.7" y="178.5">18</text>
<text x="165.7" y="178.5">39-30-1182</text>
<text x="247.8" y="178.5">18</text>
<text x="13.5" y="185.6">39-30-1201</text>
<text x="88.7" y="185.6">20</text>
<text x="165.7" y="185.6">39-30-1202</text>
<text x="247.8" y="185.6">20</text>
<text x="88.7" y="192.6">22</text>
<text x="165.7" y="192.6">39-30-1222</text>
<text x="247.8" y="192.6">22</text>
<text x="13.5" y="199.7">39-30-1241</text>
<text x="88.7" y="199.7">24</text>
<text x="165.7" y="199.7">39-30-1242</text>
<text x="247.8" y="199.7">24</text>
<text x="412.6" y="424.8">C-SIZE</text>
</g>
<text font-size="5.1" x="437.5" y="424.7">5569</text>
<g font-size="4.9">
<text x="123.5" y="10.3">BULK PACKAGED PER PK-5569-002</text>
<text x="24.1" y="16.5">THESE PART NUMBERS ARE NOT RECOMMENDED, FOR NEW APPLICATIONS USE THE TRAY PACKED PART NUMBERS</text>
<text x="21.2" y="23.6">PART</text>
<text x="61.4" y="23.6">ENG.</text>
<text x="86.1" y="23.6">CKT.</text>
<text x="110.5" y="23.6">PLATING</text>
<text x="146.7" y="23.6">HSG</text>
<text x="173.4" y="23.6">PART</text>
<text x="214.5" y="23.6">ENG.</text>
<text x="17.1" y="29.8">NUMBER</text>
<text x="56.8" y="29.8">NUMBER</text>
<text x="86.3" y="29.8">SIZE</text>
<text x="110.5" y="29.8">(NOTE 2)</text>
<text x="145" y="29.8">MAT'L</text>
<text x="169.4" y="29.8">NUMBER</text>
<text x="209.9" y="29.8">NUMBER</text>
<text x="15.2" y="36.8">39-30-1020</text>
<text x="55.4" y="36.8">5569-02A2</text>
<text x="90.4" y="36.8">2</text>
<text x="167.5" y="36.8">39-30-0020</text>
<text x="203.6" y="36.8">5569-02A2-210</text>
<text x="249.3" y="36.8">2</text>
<text x="15.2" y="43.8">39-30-1040</text>
<text x="55.4" y="43.8">5569-04A2</text>
<text x="90.4" y="43.8">4</text>
<text x="167.5" y="43.8">39-30-0040</text>
<text x="203.6" y="43.8">5569-04A2-210</text>
<text x="249.3" y="43.8">4</text>
<text x="15.2" y="50.9">39-30-1060</text>
<text x="55.4" y="50.9">5569-06A2</text>
<text x="90.4" y="50.9">6</text>
<text x="167.5" y="50.9">39-30-0060</text>
<text x="203.6" y="50.9">5569-06A2-210</text>
<text x="249.3" y="50.9">6</text>
<text x="15.2" y="57.9">39-30-1080</text>
<text x="55.4" y="57.9">5569-08A2</text>
<text x="90.4" y="57.9">8</text>
<text x="100.4" y="59.9">MATTE TIN OVER</text>
<text x="167.5" y="57.9">39-30-0080</text>
<text x="203.6" y="57.9">5569-08A2-210</text>
<text x="249.3" y="57.9">8</text>
<text x="15.2" y="64.9">39-30-1100</text>
<text x="55.4" y="64.9">5569-10A2</text>
<text x="89" y="64.9">10</text>
<text x="167.5" y="64.9">39-30-0100</text>
<text x="203.6" y="64.9">5569-10A2-210</text>
<text x="15.2" y="71.9">39-30-1120</text>
<text x="55.4" y="71.9">5569-12A2</text>
<text x="89" y="71.9">12</text>
<text x="112.1" y="66.1">NICKEL</text>
<text x="167.5" y="71.9">39-30-0120</text>
<text x="203.6" y="71.9">5569-12A2-210</text>
<text x="116.1" y="72.3">SEE</text>
<text x="145.5" y="75.4">94V-2</text>
<text x="15.2" y="78.9">39-30-1140</text>
<text x="55.4" y="78.9">5569-14A2</text>
<text x="89" y="78.9">14</text>
<text x="112.1" y="78.5">NOTE 2</text>
<text x="167.5" y="78.9">39-30-0140</text>
<text x="203.6" y="78.9">5569-14A2-210</text>
<text x="15.2" y="85.9">39-30-1160</text>
<text x="55.4" y="85.9">5569-16A2</text>
<text x="89" y="85.9">16</text>
<text x="111.6" y="84.8">OPTION</text>
<text x="167.5" y="85.9">39-30-0160</text>
<text x="203.6" y="85.9">5569-16A2-210</text>
<text x="15.2" y="93">39-30-1180</text>
<text x="55.4" y="93">5569-18A2</text>
<text x="89" y="93">18</text>
<text x="111.2" y="91">&quot;BLANK&quot;</text>
<text x="167.5" y="93">39-30-0180</text>
<text x="203.6" y="93">5569-18A2-210</text>
<text x="15.2" y="100">39-30-1200</text>
<text x="55.4" y="100">5569-20A2</text>
<text x="89" y="100">20</text>
<text x="167.5" y="100">39-30-0200</text>
<text x="203.6" y="100">5569-20A2-210</text>
<text x="15.2" y="107">39-30-1220</text>
<text x="55.4" y="107">5569-22A2</text>
<text x="89" y="107">22</text>
<text x="167.5" y="107">39-30-0220</text>
<text x="203.6" y="107">5569-22A2-210</text>
<text x="15.2" y="114">39-30-1240</text>
<text x="55.4" y="114">5569-24A2</text>
<text x="89" y="114">24</text>
<text x="167.5" y="114">39-30-0240</text>
<text x="203.6" y="114">5569-24A2-210</text>
<text x="90.2" y="122">2</text>
<text x="249.3" y="122">2</text>
<text x="90.2" y="129.1">4</text>
<text x="249.3" y="129.1">4</text>
<text x="90.2" y="136.2">6</text>
<text x="249.3" y="136.2">6</text>
<text x="90.2" y="143.2">8</text>
<text x="249.3" y="143.2">8</text>
</g>
<g font-size="4.8">
<text x="518.2" y="411.6">PSD</text>
<text x="531.4" y="411.6">000</text>
</g>
<g font-size="4.2">
<text x="24.5" y="4">12</text>
<text x="73.8" y="4">11</text>
<text x="119" y="4">10</text>
<text x="165.4" y="4">9</text>
<text x="210.6" y="4">8</text>
<text x="255.8" y="4">7</text>
<text x="301" y="4">6</text>
<text x="346.2" y="4">5</text>
<text x="391.4" y="4">4</text>
<text x="436.6" y="4">3</text>
<text x="481.8" y="4">2</text>
<text x="531.1" y="4">1</text>
<text x="1.1" y="33.2">H</text>
<text x="554.9" y="33.2">H</text>
<text x="1" y="90.4">G</text>
<text x="554.8" y="90.4">G</text>
<text x="1.4" y="141.2">F</text>
<text x="555.2" y="141.2">F</text>
<text x="1.3" y="192">E</text>
<text x="555.1" y="192">E</text>
<text x="1.1" y="242.8">D</text>
<text x="554.9" y="242.8">D</text>
<text x="1.1" y="293.6">C</text>
<text x="554.9" y="293.6">C</text>
<text x="1.3" y="344.4">B</text>
<text x="555.1" y="344.4">B</text>
<text x="1.3" y="401.6">A</text>
<text x="555.1" y="401.6">A</text>
<text x="6.7" y="425.3">DOCUMENT STATUS</text>
<text x="53.6" y="425.3">P1</text>
<text x="65.1" y="425.3">RELEASE DATE</text>
<text x="102.7" y="425.3">2018/02/22</text>
<text x="130.5" y="425.3">21:31:14</text>
<text x="24.5" y="430.8">12</text>
<text x="73.8" y="430.8">11</text>
<text x="119" y="430.8">10</text>
<text x="165.4" y="430.8">9</text>
<text x="210.6" y="430.8">8</text>
<text x="255.8" y="430.8">7</text>
<text x="301" y="430.8">6</text>
<text x="346.2" y="430.8">5</text>
<text x="391.4" y="430.8">4</text>
<text x="436.6" y="430.8">3</text>
<text x="481.8" y="430.8">2</text>
<text x="531.1" y="430.8">1</text>
</g>
<g font-size="4.1">
<text x="377.1" y="386.1">DRWN: ANESSER</text>
<text x="434.7" y="386.1">2018/01/26</text>
<text x="377.1" y="391.6">CHK'D: JBELL</text>
<text x="434.7" y="391.6">2018/02/20</text>
<text x="377.2" y="397.1">APPR:</text>
<text x="393.7" y="397.2">FSMITH</text>
<text x="434.7" y="397.1">2018/02/22</text>
<text x="377.2" y="402.7">INITIAL REVISION:</text>
<text x="377.1" y="408.2">DRWN: RJF</text>
<text x="377.2" y="413.7">APPR:</text>
<text x="393.7" y="413.7">FSMITH</text>
<text x="437" y="408.2">1988/02/16</text>
<text x="437" y="413.7">2016/12/20</text>
</g>
<g font-size="3.9">
<text x="316.2" y="358.1">SYMBOLS</text>
<text x="322.7" y="365.4">=</text>
<text x="327.6" y="365.4">0</text>
<text x="322.7" y="372.8">=</text>
<text x="327.6" y="372.8">0</text>
<text x="322.7" y="380.2">=</text>
<text x="327.6" y="380.2">0</text>
<text x="377.2" y="380.6">EC NO:</text>
<text x="393.7" y="380.6">172489</text>
<text x="479.8" y="380.9">MINI-FIT JR RIGHT ANGLE</text>
<text x="322.7" y="387.6">=</text>
<text x="327.6" y="387.6">0</text>
<text x="461.4" y="385.8">HEADER ASSEMBLIES WITH MOUNTING PEGS</text>
<text x="322.7" y="395">=</text>
<text x="327.6" y="395">0</text>
<text x="473.9" y="398.2">PRODUCT CUSTOMER DRAWING</text>
<text x="322.7" y="402.3">=</text>
<text x="327.6" y="402.3">0</text>
<text x="322.7" y="409.7">=</text>
<text x="327.6" y="409.7">0</text>
<text x="322.7" y="417.1">=</text>
<text x="327.6" y="417.1">0</text>
<text x="322.7" y="424.5">=</text>
<text x="327.6" y="424.5">0</text>
<text x="460.1" y="424.4">SEE CHART</text>
<text x="490.6" y="424.4">GENERAL MARKET</text>
<text x="536.2" y="424.4">2 OF 4</text>
</g>
<g font-size="3.5">
<text x="377" y="360.9">CURRENT REV DESC: MIGRATE TO ECTR</text>
<text x="210.8" y="422.6">THIS DRAWING REPLACES DRAWING SDA-5569-NA2*-*</text>
</g>
<g font-size="2.9">
<text x="332.7" y="356.1">THIS DRAWING CONTAINS INFORMATION THAT IS PROPRIETARY TO MOLEX ELECTRONIC TECHNOLOGIES, LLC AND SHOULD NOT BE USED WITHOUT WRITTEN PERMISSION</text>
<text x="336.7" y="372.2">GENERAL TOLERANCES</text>
<text x="340.2" y="375.9">(UNLESS SPECIFIED)</text>
<text x="352.8" y="380.9">MM</text>
<text x="365.5" y="380.9">INCH</text>
<text x="332.6" y="385.8">4 PLACES</text>
<text x="348.7" y="385.7">±</text>
<text x="363" y="385.7">±</text>
<text x="332.6" y="391.3">3 PLACES</text>
<text x="348.7" y="391.3">±</text>
<text x="363" y="391.3">±</text>
<text x="367.6" y="391.3">0.01</text>
<text x="332.6" y="396.8">2 PLACES</text>
<text x="348.7" y="396.8">±</text>
<text x="353.8" y="396.8">0.25</text>
<text x="363" y="396.8">±</text>
<text x="366.8" y="396.8">0.015</text>
<text x="332.6" y="402.3">1 PLACE</text>
<text x="332.7" y="407.8">0 PLACES</text>
<text x="348.7" y="402.3">±</text>
<text x="348.7" y="407.8">±</text>
<text x="353.8" y="402.3">0.38</text>
<text x="363" y="402.3">±</text>
<text x="363" y="407.8">±</text>
<text x="336.7" y="413.4">ANGULAR TOL</text>
<text x="363" y="413.3">±</text>
<text x="367.4" y="413.4">0.5 °</text>
<text x="338" y="418.3">DRAFT WHERE APPLICABLE</text>
<text x="342.1" y="425.7">WITHIN DIMENSIONS</text>
<text x="345.7" y="422">MUST REMAIN</text>
</g>
<text font-size="2.5" x="542.1" y="403.1">REVISION</text>
<g font-size="2.3">
<text x="332.4" y="359.6">DIMENSION UNITS</text>
<text x="360" y="359.6">SCALE</text>
<text x="455.3" y="403.1">DOCUMENT NUMBER</text>
<text x="517.3" y="403.1">DOC TYPE</text>
<text x="529.7" y="403.1">DOC PART</text>
<text x="377.8" y="417.6">THIRD ANGLE PROJECTION</text>
<text x="415.8" y="417.6">DRAWING</text>
<text x="439.2" y="417.6">SERIES</text>
<text x="455.3" y="417.6">MATERIAL NUMBER</text>
<text x="488.4" y="417.6">CUSTOMER</text>
<text x="532.3" y="417.6">SHEET NUMBER</text>
</g>
<text font-size="1.9" x="317" y="424">C</text>
<g font-size="1.1">
<text x="4.9" y="428.2">FORMAT: Eng-lega-master-tb-prod-C</text>
<text x="4.9" y="429.6">REVISION: D</text>
<text x="4.9" y="431">DATE: 2017/10/06</text>
</g>
</svg>
